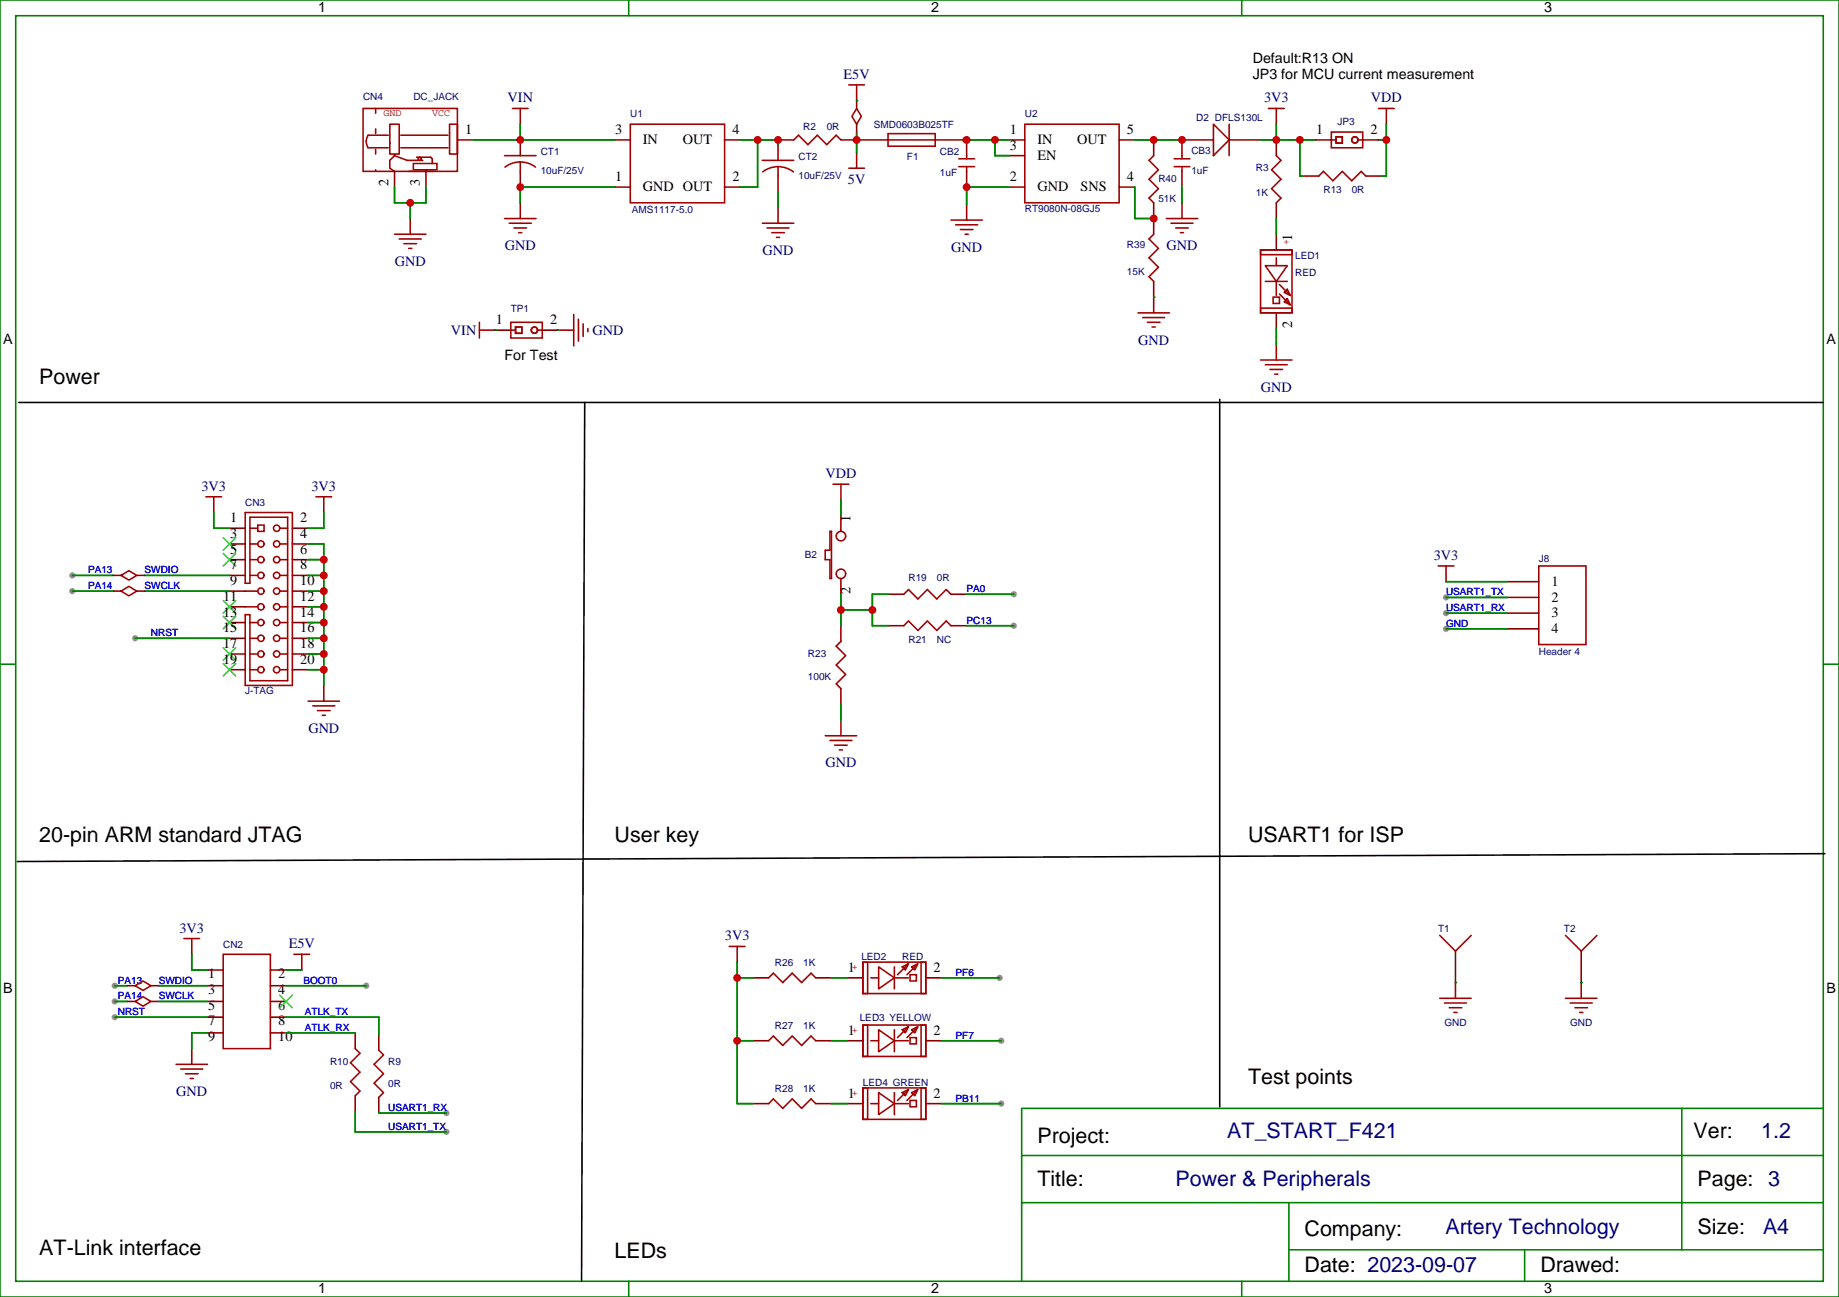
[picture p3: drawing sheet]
<svg xmlns="http://www.w3.org/2000/svg" width="413mm" height="291mm" viewBox="0 0 413 291" stroke-linecap="round" stroke-linejoin="round" font-family="sans-serif">
<g fill="#999">
<circle cx="16.2" cy="129.1" r=".71"/>
<circle cx="30.3" cy="143.2" r=".71"/>
<circle cx="16.2" cy="132.6" r=".71"/>
<circle cx="25.8" cy="228.2" r=".71"/>
<circle cx="25.8" cy="224.7" r=".71"/>
<circle cx="25.8" cy="221.2" r=".71"/>
<circle cx="82.2" cy="221.2" r=".71"/>
<circle cx="324.6" cy="134.1" r=".71"/>
<circle cx="324.6" cy="137.6" r=".71"/>
<circle cx="324.6" cy="141.1" r=".71"/>
<circle cx="227.5" cy="140.4" r=".71"/>
<circle cx="227.5" cy="133.3" r=".71"/>
<circle cx="224.4" cy="219.4" r=".71"/>
<circle cx="224.7" cy="247.6" r=".71"/>
<circle cx="224.7" cy="233.5" r=".71"/>
<circle cx="100.2" cy="249.8" r=".71"/>
<circle cx="100.2" cy="254" r=".71"/>
<circle cx="216.6" cy="31.4" r=".71"/>
</g>
<g fill="none" stroke="#a10000" stroke-width=".35">
<path d="M190.5 19.1h3.5M192.3 19.1v3.5M81.5 24.3h21.2v14.2h-21.2zM82.5 33.2h4.6M82.5 30.3h4.6M82.6 30.4a2.46 2.46 0 0 0 0 2.7M87.5 27.9h2.1v6.7h-2.1zM88.5 34.9l-1 1.1v1.7l1 .8M88.5 34.9l2.9 1.1h3.5M88.5 34.6v.3M90 33.2h10.5M90 30.3h10.5"/>
<path d="M91.7 38.5h5.7M92.8 36.7h5.3v1.4h-5.3zM93.5 35.3h3.2l.3 .3v1.1M95.6 38.1v.4M100.9 27.9h1.8v6.7h-1.8zM113.2 34.9h7.1M115 24.3h3.5M116.8 36.3l1.8 .3 1.6 .9M116.8 36.3l-1.8 .3-1.7 .9M116.8 24.3v3.6M116.8 36.3v2.2M141.5 27.9h21.1v17.6h-21.1z"/>
<path d="M171.1 36h7.1M174.6 37.4l1.8 .3 1.7 .9M174.6 37.4l-1.8 .3-1.6 .9M174.6 37.4v2.1M178.2 31.4l1-1.1 2.1 2.2 2.1-2.2 2.2 2.2 2.1-2.2 1 1.1M190.5 37.7h3.5M192.3 34.2v3.5M199.3 30h10.6v2.8h-10.6zM199.3 31.4h10.6M215.2 37.4h3.5M215.2 35.6h3.5M217 34.9v.7"/>
<path d="M217 37.4v1.1M230 27.9h21.2v17.6h-21.2zM258.9 34.9l-1 1.1 2.1 2.1-2.1 2.1 2.1 2.1-2.1 2.1 1 1.1M263.5 37.4h3.6M263.5 35.6h3.6M265.3 34.9v.7M265.3 37.4v1.1M272.3 27.9l3.6 3.5-3.6 3.5zM275.9 27.9v7M284.7 24.3h3.5M286.5 34.9l1 1.1-2.1 2.1 2.1 2.1-2.1 2.1 2.1 2.1-1 1.1M286.5 24.3v3.6"/>
<path d="M296 39.5l1-1 2.2 2.1 2.1-2.1 2.1 2.1 2.1-2.1 1.1 1M309.4 24.3h3.5M311.1 24.3v3.6M88.5 52.6h7.1M89.6 53.6h4.9M90.7 54.7h2.8M91.7 55.7h.7M92.1 49v3.6M113.2 49h7.1M114.3 50.1h4.9M115.4 51.2h2.8M116.4 52.2h.7"/>
<path d="M116.8 45.5v3.5M171.1 50.1h7.1M172.2 51.2h4.9M173.2 52.2h2.8M174.3 53.3h.7M174.6 46.6v3.5M213.4 49.4h7.1M214.5 50.4h4.9M215.5 51.5h2.9M216.6 52.6h.7M217 45.9v3.5M258.9 52.6l-1 1 2.1 2.1-2.1 2.2 2.1 2.1-2.1 2.1 1 1"/>
<path d="M261.8 49h7M262.8 50.1h5M263.9 51.2h2.8M264.9 52.2h.7M265.3 45.5v3.5M282.9 56.1h7.1v14.1h-7.1zM282.9 56.1h7.1v1h-7.1zM284 59.6h4.9l-2.4 3.5zM286.5 57.9v1.7M107.6 74.1h3.5M107.6 72.3v3.5M114.7 72.3h7v3.5h-7z"/>
<path d="M114.7 74.1h1M115.7 73.4h1.4v1.4h-1.4zM120.6 74.1h1.1M125.2 74.1h3.6M128.8 70.6v7M129.8 71.6v5M130.9 72.7v2.8M131.9 73.7v.7M255.4 70.2h7.1M256.5 71.3h4.9M257.5 72.3h2.8M258.6 73.4h.7"/>
<path d="M258.9 66.7v3.5M282.9 69.1h7.1v1.1h-7.1zM284 63.1h4.9M285.8 66.7h1.4v1.4h-1.4zM286.5 63.1v3.2M286.5 77.3v3.5M287.2 63.9l2.1 2.1M287.2 66l2.1 2.1M288.9 67l.7 1.4-1.4-.7zM288.9 64.9l.7 1.4-1.4-.7zM282.9 80.8h7.1M284 81.8h4.9"/>
<path d="M285 82.9h2.9M286.1 84h.7M46.2 111.5h3.5M48 111.5v3.5M55 115h10.6v38.8h-10.6v-15.9h1.1v14.9h8.5v-36.7h-8.5v14.8h-1.1zM56.1 118.5h1.8M57.9 117.8h1.4v1.4h-1.4zM62.8 118.5h1.8M70.9 111.5h3.5M72.7 111.5v3.5M186.3 119.2h.3v10.6h-.3v-4.2h-1.1v-2.1h1.1zM187 108.7h3.5"/>
<path d="M188.7 108.7v3.5M55 132.6h2.9M55 136.2h2.9M56.1 122.1h1.8M56.1 125.6h1.8M56.1 129.1h1.8M56.1 139.7h1.8M62.8 132.6h1.8M62.8 136.2h1.8M62.8 122.1h1.8M62.8 125.6h1.8M62.8 129.1h1.8"/>
<path d="M62.8 139.7h1.8M202.8 133.3l1.1-1 2.1 2.1 2.1-2.1 2.2 2.1 2.1-2.1 1 1M322.8 127h3.5M324.6 127v3.5M345.4 127h10.6v17.6h-10.6zM56.1 143.2h1.8M56.1 146.8h1.8M56.1 150.3h1.8M62.8 143.2h1.8M62.8 146.8h1.8M62.8 150.3h1.8M69.1 157.3h7.1"/>
<path d="M70.2 158.4h4.9M71.3 159.5h2.8M72.7 153.8v3.5M188.7 143.9l-1 1.1 2.1 2.1-2.1 2.1 2.1 2.1-2.1 2.2 1 1M202.8 140.4l1.1-1.1 2.1 2.2 2.1-2.2 2.2 2.2 2.1-2.2 1 1.1M72.3 160.5h.7M185.2 165.1h7.1M186.3 166.2h4.9M187.3 167.2h2.8M188.4 168.3h.7M188.7 161.6v3.5M41.3 210.6h3.5"/>
<path d="M43 210.6v3.5M50.1 214.1h10.6v21.2h-10.6zM66 214.1h3.5M67.7 214.1v3.6M163.7 212.4h3.5M165.5 212.4v3.5M172.5 219.4l1.1-1 2.1 2.1 2.1-2.1 2.1 2.1 2.1-2.1 1.1 1M193.7 215.9h14.1v7.1h-14.1zM193.7 215.9h1v7.1h-1zM195.4 219.4h1.8M197.2 217l3.5 2.4-3.5 2.5zM200.7 217v4.9"/>
<path d="M200.7 219.4h3.2M202.5 217l1.4-.7-.7 1.4zM203.6 216.6l-2.2 2.1M204.3 218.7h1.4v1.4h-1.4zM204.6 217l1.4-.7-.7 1.4zM205.7 216.6l-2.1 2.1M206.7 215.9h1.1v7.1h-1.1zM323.1 209.9l3.6 3.5 3.5-3.5M351.4 209.9l3.5 3.5 3.5-3.5M39.5 238.8h7.1M40.6 239.9h4.9M43 235.3v3.5"/>
<path d="M79.7 235.3l1.1 1.1-2.1 2.1 2.1 2.1-2.1 2.1 2.1 2.1-1.1 1.1M85 235.7l1.1 1-2.1 2.1 2.1 2.1-2.1 2.2 2.1 2.1-1.1 1M172.5 233.5l1.1-1 2.1 2.1 2.1-2.1 2.1 2.1 2.1-2.1 1.1 1M193.7 230h14.1v7.1h-14.1zM193.7 230h1v7.1h-1zM195.4 233.5h1.8M197.2 231.1l3.5 2.4-3.5 2.5zM200.7 231.1v4.9M200.7 233.5h3.2M202.5 231.1l1.4-.7-.7 1.4zM203.6 230.7l-2.2 2.1M204.3 232.8h1.4v1.4h-1.4z"/>
<path d="M204.6 231.1l1.4-.7-.7 1.4zM205.7 230.7l-2.1 2.1M206.7 230h1.1v7.1h-1.1zM323.1 224h7.1M324.2 225.1h4.9M325.3 226.1h2.8M326.3 227.2h.7M326.7 220.5v3.5M351.4 224h7M352.4 225.1h5M353.5 226.1h2.8M354.5 227.2h.7"/>
<path d="M354.9 220.5v3.5M41.6 240.9h2.8M42.7 242h.7M172.5 247.6l1.1-1 2.1 2.1 2.1-2.1 2.1 2.1 2.1-2.1 1.1 1M193.7 244.1h14.1v7.1h-14.1zM193.7 244.1h1v7.1h-1zM195.4 247.6h1.8M197.2 245.2l3.5 2.4-3.5 2.5zM200.7 245.2v4.9M200.7 247.6h3.2M202.5 245.2l1.4-.7-.7 1.4zM203.6 244.8l-2.2 2.1"/>
<path d="M204.3 246.9h1.4v1.5h-1.4zM204.6 245.2l1.4-.7-.7 1.4zM205.7 244.8l-2.1 2.1M206.7 244.1h1.1v7.1h-1.1z"/>
<circle cx="94.2" cy="35.6" r=".35"/>
<circle cx="119.9" cy="74.1" r=".71"/>
<circle cx="62.1" cy="118.5" r=".71"/>
<circle cx="58.6" cy="132.6" r=".71"/>
<circle cx="58.6" cy="122.1" r=".71"/>
<circle cx="58.6" cy="136.2" r=".71"/>
<circle cx="58.6" cy="129.1" r=".71"/>
<circle cx="58.6" cy="139.7" r=".71"/>
<circle cx="58.6" cy="125.6" r=".71"/>
<circle cx="62.1" cy="129.1" r=".71"/>
<circle cx="62.1" cy="122.1" r=".71"/>
<circle cx="62.1" cy="132.6" r=".71"/>
<circle cx="62.1" cy="139.7" r=".71"/>
<circle cx="62.1" cy="136.2" r=".71"/>
<circle cx="62.1" cy="125.6" r=".71"/>
<circle cx="188.7" cy="120.3" r="1.06"/>
<circle cx="188.7" cy="128.8" r="1.06"/>
<circle cx="58.6" cy="143.2" r=".71"/>
<circle cx="58.6" cy="146.8" r=".71"/>
<circle cx="58.6" cy="150.3" r=".71"/>
<circle cx="62.1" cy="143.2" r=".71"/>
<circle cx="62.1" cy="146.8" r=".71"/>
<circle cx="62.1" cy="150.3" r=".71"/>
</g>
<g fill="none" stroke="#870000" stroke-width=".35">
<path d="M88.5 38.5v3.5M95.6 38.5v3.5M102.7 31.4h3.5M116.8 31.4v3.5M116.8 38.5v3.5M116.8 27.9h.1M137.9 31.4h3.6M162.6 31.4h3.6M174.6 31.4h3.6M174.6 32.5v3.5M174.6 39.5v3.5M188.7 31.4h10.6"/>
<path d="M192.3 34.2h.1M192.3 22.6h.1M209.9 31.4h7.1v3.5M217 38.5v3.5M226.5 31.4h3.5M226.5 34.9h3.5M251.2 31.4h3.5M258.9 31.4v3.5M265.3 38.5v3.5M272.3 31.4h-7v3.5M275.9 31.4h7M286.5 31.4v3.5"/>
<path d="M286.5 27.9h.1M292.5 39.5h3.5M306.6 39.5h3.5M311.1 27.9h.1M92.1 49h.1M116.8 45.5h.1M137.9 42h3.6M162.6 42h3.6M174.6 46.6h.1M217 45.9h.1M226.5 42h3.5M251.2 42h3.5"/>
<path d="M258.9 45.5v7.1M265.3 45.5h.1M286.5 45.5v3.5M286.5 52.6v3.5M111.1 74.1h3.6M111.1 74.1h.1M121.7 74.1h3.5M125.2 74.1h.1M258.9 66.7h.1M258.9 63.1v3.6M286.5 77.3h.1M286.5 70.2v3.5"/>
<path d="M48 115h.1M51.5 118.5h3.5M65.6 118.5h3.5M72.7 115h.1M188.7 115.7v3.5M188.7 112.2h.1M51.5 122.1h3.5M51.5 125.6h3.5M51.5 129.1h3.5M51.5 132.6h3.5M51.5 136.2h3.5M51.5 139.7h3.5"/>
<path d="M65.6 122.1h3.5M65.6 125.6h3.5M65.6 129.1h3.5M65.6 132.6h3.5M65.6 136.2h3.5M65.6 139.7h3.5M188.7 129.8v3.5M199.3 133.3h3.5M213.4 133.3h3.6M324.6 130.5h.1M338.3 130.5h7.1M338.3 134.1h7.1"/>
<path d="M338.3 137.6h7.1M51.5 143.2h3.5M51.5 146.8h3.5M51.5 150.3h3.5M65.6 143.2h3.5M65.6 146.8h3.5M65.6 150.3h3.5M72.7 153.8h.1M188.7 140.4v3.5M188.7 154.5v3.5M199.3 140.4h3.5M213.4 140.4h3.6"/>
<path d="M338.3 141.1h7.1M188.7 161.6h.1M43 214.1h.1M46.6 217.7h3.5M60.7 217.7h3.5M67.7 217.7h.1M165.5 215.9h.1M169 219.4h3.5M183.1 219.4h3.5M190.1 219.4h3.6M207.8 219.4h3.5M326.7 213.4v7.1"/>
<path d="M354.9 213.4v7.1M43 235.3h.1M46.6 221.2h3.5M46.6 224.7h3.5M46.6 228.2h3.5M46.6 231.8h3.5M60.7 221.2h3.5M60.7 224.7h3.5M60.7 228.2h3.5M60.7 231.8h3.5M79.7 231.8v3.5M85 232.1v3.6"/>
<path d="M169 233.5h3.5M183.1 233.5h3.5M190.1 233.5h3.6M207.8 233.5h3.5M326.7 220.5h.1M354.9 220.5h.1M79.7 245.9v3.5M85 246.2v3.6M169 247.6h3.5M183.1 247.6h3.5M190.1 247.6h3.6M207.8 247.6h3.5"/>
</g>
<path d="M84.3 24.3v14.2" fill="none" stroke="#a10000" stroke-width=".35" stroke-dasharray="1.1 3.5"/>
<g fill="none" stroke="#3c3" stroke-width=".35">
<path d="M50.1 120.6l2.8 2.9M50.1 124.2l2.8 2.8M50.1 134.8l2.8 2.8M50.1 138.3l2.8 2.8M52.9 120.6l-2.8 2.9M52.9 124.2l-2.8 2.8M52.9 134.8l-2.8 2.8M52.9 138.3l-2.8 2.8M50.1 145.3l2.8 2.9M50.1 148.9l2.8 2.8M52.9 145.3l-2.8 2.9M52.9 148.9l-2.8 2.8"/>
<path d="M62.8 223.3l2.8 2.8M65.6 223.3l-2.8 2.8"/>
</g>
<g fill="none" stroke="#008700" stroke-width=".35">
<path d="M106.2 31.4h31.7M116.8 27.9v3.5M166.2 31.4h8.4v1.1M170 31.4v10.6h-3.8M216.6 31.4h9.9M223.3 31.4v3.5h3.2M254.7 31.4h10.6M282.9 31.4h12.4M286.5 27.9v3.5M291.7 31.4v8.1h.8M309.4 31.4h1.7M311.1 27.9v11.6h-1"/>
<path d="M88.5 42v3.5h7.1v-3.5M92.1 45.5v3.5M137.9 42h-21.1v3.5M174.6 43v3.6M226.5 42h-9.5v3.9M254.7 42v7h4.2M265.3 42v3.5M286.5 49v3.6M286.5 73.7v3.6M48 115v3.5h3.5M72.7 115v3.5h-3.6M188.7 112.2v3.5"/>
<path d="M16.2 129.1h9.2M16.2 132.6h9.2M32.5 129.1h19M32.5 132.6h19M69.1 129.1h3.6M69.1 125.6h3.6M69.1 136.2h3.6M69.1 139.7h3.6M69.1 122.1h3.6v31.7M69.1 132.6h3.6M188.7 133.3v7.1M188.7 136.9h7.1"/>
<path d="M199.3 133.3h-3.5v7.1h3.5M217 133.3h10.5M324.6 130.5h13.7M324.6 134.1h13.7M324.6 137.6h13.7M30.3 143.2h21.2M69.1 150.3h3.6M69.1 143.2h3.6M69.1 146.8h3.6M188.7 158v3.6M217 140.4h10.5M324.6 141.1h13.7"/>
<path d="M43 214.1v3.6h3.6M64.2 217.7h3.5M165.5 215.9v31.7h3.5M165.5 219.4h3.5M186.6 219.4h3.5M211.3 219.4h13.1M25.8 228.2h20.8M25.8 224.7h2.8M25.8 221.2h2.8M35.6 221.2h11M46.6 231.8h-3.6v3.5M64.2 228.2h20.8v3.9"/>
<path d="M64.2 221.2h18M64.2 231.8h15.5M165.5 233.5h3.5M186.6 233.5h3.5M211.3 233.5h13.4M79.7 249.4v4.6h20.5M85 249.8h15.2M186.6 247.6h3.5M211.3 247.6h13.4"/>
</g>
<g fill="#008700">
<circle cx="111.1" cy="74.1" r=".18"/>
<circle cx="125.2" cy="74.1" r=".18"/>
<circle cx="258.9" cy="66.7" r=".18"/>
<circle cx="326.7" cy="220.5" r=".18"/>
<circle cx="354.9" cy="220.5" r=".18"/>
</g>
<g fill="none" stroke="#a10000" stroke-width=".35">
<path d="M192.3 24.3l1 1.8-1 1.8-1.1-1.8zM298.8 29.6h7.1v3.6h-7.1zM298.8 31.4h1.1M299.9 30.7h1.4v1.4h-1.4zM304.8 31.4h1.1M27.2 129.1l1.7-1 1.8 1-1.8 1.1zM27.2 132.6l1.7-1 1.8 1-1.8 1.1zM30.3 221.2l1.8-1.1 1.8 1.1-1.8 1zM30.3 224.7l1.8-1 1.8 1-1.8 1.1z"/>
<circle cx="304.1" cy="31.4" r=".71"/>
</g>
<path d="M192.3 22.6v1.7M192.3 27.9v1.7M295.3 31.4h3.5M305.9 31.4h3.5M25.4 129.1h1.8M25.4 132.6h1.8M30.7 129.1h1.8M30.7 132.6h1.8M28.6 221.2h1.7M28.6 224.7h1.7M33.9 221.2h1.7M33.9 224.7h1.7" fill="none" stroke="#870000" stroke-width=".35"/>
<path d="M192.3 29.6v4.6M35.6 224.7h11" fill="none" stroke="#008700" stroke-width=".35"/>
<g fill="none" stroke="#008000" stroke-width=".35">
<path d="M0 0h412.7v291h-412.7zM3.5 3.5h405.7v284h-405.7zM141.1 0v3.5M278.7 0v3.5M0 149h3.5M409.2 149h3.5M377.5 248.7v31.8M409.2 259.3h-179.9v10.6M409.2 248.7h-179.9v10.6M289.3 269.9v17.6M409.2 269.9h-179.9v17.6M141.1 287.5v3.5"/>
<path d="M278.7 287.5v3.5M289.3 280.5h119.9M342.2 280.5v7"/>
</g>
<circle cx="192.3" cy="22.6" r=".18" fill="#008700"/>
<path d="M4.2 90.3h405M131.2 90.3l-.7 197.2M273.8 89.6v158.8M409.6 191.6l-405.7 1.7" fill="none" stroke="#000" stroke-width=".35"/>
<g fill="#c00">
<circle cx="286.5" cy="31.4" r=".88"/>
<circle cx="291.7" cy="31.4" r=".88"/>
<circle cx="258.9" cy="31.4" r=".88"/>
<circle cx="265.3" cy="31.4" r=".88"/>
<circle cx="116.8" cy="31.4" r=".88"/>
<circle cx="116.8" cy="42" r=".88"/>
<circle cx="92.1" cy="45.5" r=".88"/>
<circle cx="311.2" cy="31.4" r=".88"/>
<circle cx="72.7" cy="125.6" r=".88"/>
<circle cx="72.7" cy="150.3" r=".88"/>
<circle cx="72.7" cy="136.2" r=".88"/>
<circle cx="72.7" cy="143.2" r=".88"/>
<circle cx="72.7" cy="139.7" r=".88"/>
<circle cx="72.7" cy="146.8" r=".88"/>
<circle cx="72.7" cy="132.6" r=".88"/>
<circle cx="72.7" cy="129.1" r=".88"/>
<circle cx="188.7" cy="136.9" r=".88"/>
<circle cx="195.8" cy="136.9" r=".88"/>
<circle cx="165.5" cy="233.5" r=".88"/>
<circle cx="165.5" cy="219.4" r=".88"/>
<circle cx="258.9" cy="49" r=".88"/>
<circle cx="170" cy="31.4" r=".88"/>
<circle cx="174.6" cy="31.4" r=".88"/>
<circle cx="217" cy="42" r=".88"/>
<circle cx="217" cy="31.4" r=".88"/>
<circle cx="223.3" cy="31.4" r=".88"/>
<circle cx="192.3" cy="31.4" r=".88"/>
</g>
<g font-size="4.8">
<text x="8.8" y="86.2">Power</text>
<text x="8.8" y="188.8">20-pin ARM standard JTAG</text>
<text x="137.9" y="188.8">User key</text>
<text x="280.1" y="188.8">USART1 for ISP</text>
<text x="280.1" y="243.2">Test points</text>
<text x="232.8" y="256.6">Project:</text>
<text x="380.1" y="255.4">Ver:</text>
<text x="232.8" y="266">Title:</text>
<text x="381" y="266">Page: 3</text>
<text x="8.8" y="281.6">AT-Link interface</text>
<text x="292.8" y="277.4">Company:</text>
<text x="381" y="277">Size:</text>
<text x="137.9" y="282.3">LEDs</text>
<text x="292.8" y="285.4">Date: 2023-09-07</text>
<text x="345.7" y="285.4">Drawed:</text>
</g>
<g font-size="4.8" fill="#000080">
<text x="275.5" y="255.4">AT_START_F421</text>
<text x="395.3" y="255.4">1.2</text>
<text x="263.8" y="266">Power &amp; Peripherals</text>
<text x="324.4" y="277">Artery Technology</text>
<text x="395.7" y="277">A4</text>
</g>
<g font-size="3.2">
<text x="71.4" y="2.7">1</text>
<text x="209" y="2.7">2</text>
<text x="346.6" y="2.7">3</text>
<text x="281.2" y="17.7">JP3 for MCU current measurement</text>
<text x="281.2" y="14.2">Default:R13 ON</text>
<text x="104.4" y="30">1</text>
<text x="138.1" y="30">3</text>
<text x="144.3" y="32.4">IN</text>
<text x="153.2" y="32.4">OUT</text>
<text x="164.4" y="30">4</text>
<text x="226.6" y="30">1</text>
<text x="226.6" y="33.6">3</text>
<text x="232.8" y="32.4">IN</text>
<text x="232.8" y="35.9">EN</text>
<text x="241.8" y="32.4">OUT</text>
<text x="252.9" y="30">5</text>
<text x="295.4" y="30">1</text>
<text x="307.6" y="30">2</text>
<text x="87.2" y="41.8" transform="rotate(-90 87.2 41.8)">2</text>
<text x="94.3" y="41.8" transform="rotate(-90 94.3 41.8)">3</text>
<text x="138.1" y="40.6">1</text>
<text x="164.4" y="40.6">2</text>
<text x="226.6" y="40.6">2</text>
<text x="252.9" y="40.6">4</text>
<text x="144.3" y="42.9">GND OUT</text>
<text x="232.8" y="42.9">GND</text>
<text x="242.5" y="42.9">SNS</text>
<text x="290" y="54" transform="rotate(-90 290 54)">1</text>
<text x=".7" y="77.3">A</text>
<text x="111.3" y="72.7">1</text>
<text x="123.5" y="72.7">2</text>
<text x="290" y="73.6" transform="rotate(-90 290 73.6)">2</text>
<text x="409.9" y="77.3">A</text>
<text x="113.2" y="80.8">For Test</text>
<text x="51.7" y="117.2">1</text>
<text x="67.4" y="117.2">2</text>
<text x="190.9" y="117.2" transform="rotate(-90 190.9 117.2)">1</text>
<text x="51.7" y="120.7">3</text>
<text x="51.7" y="124.2">5</text>
<text x="67.4" y="120.7">4</text>
<text x="67.4" y="124.2">6</text>
<text x="51.7" y="127.8">7</text>
<text x="51.7" y="131.3">9</text>
<text x="67.4" y="127.8">8</text>
<text x="67.4" y="131.3">10</text>
<text x="348.2" y="131.5">1</text>
<text x="50.1" y="134.8">11</text>
<text x="67.4" y="134.8">12</text>
<text x="190.9" y="133.2" transform="rotate(-90 190.9 133.2)">2</text>
<text x="348.2" y="135">2</text>
<text x="50.1" y="138.4">13</text>
<text x="50.1" y="141.9">15</text>
<text x="67.4" y="138.4">14</text>
<text x="67.4" y="141.9">16</text>
<text x="348.2" y="138.5">3</text>
<text x="348.2" y="142.1">4</text>
<text x="50.1" y="145.4">17</text>
<text x="50.1" y="148.9">19</text>
<text x="67.4" y="145.4">18</text>
<text x="67.4" y="148.9">20</text>
<text x="46.7" y="219.5">1</text>
<text x="62.4" y="219.5">2</text>
<text x="190.3" y="218.1">1</text>
<text x="209.5" y="218.1">2</text>
<text x=".7" y="222.8">B</text>
<text x="46.7" y="223.1">3</text>
<text x="46.7" y="226.6">5</text>
<text x="62.4" y="223.1">4</text>
<text x="62.4" y="226.6">6</text>
<text x="409.9" y="222.8">B</text>
<text x="46.7" y="230.1">7</text>
<text x="46.7" y="233.6">9</text>
<text x="62.4" y="230.1">8</text>
<text x="62.4" y="233.6">10</text>
<text x="190.3" y="232.2">1</text>
<text x="209.5" y="232.2">2</text>
<text x="190.3" y="246.3">1</text>
<text x="209.5" y="246.3">2</text>
<text x="71.4" y="290.2">1</text>
<text x="209" y="290.2">2</text>
<text x="346.6" y="290.2">3</text>
</g>
<g font-size="3.2" fill="#000080">
<text x="189.3" y="17.7">E5V</text>
<text x="113.9" y="23">VIN</text>
<text x="283.7" y="23">3V3</text>
<text x="307.7" y="23">VDD</text>
<text x="190.3" y="41.3">5V</text>
<text x="88.6" y="59.7">GND</text>
<text x="113.3" y="56.2">GND</text>
<text x="171.2" y="57.2">GND</text>
<text x="213.5" y="56.5">GND</text>
<text x="261.8" y="56.2">GND</text>
<text x="101.2" y="75.2">VIN</text>
<text x="133" y="75.2">GND</text>
<text x="255.5" y="77.3">GND</text>
<text x="283" y="87.9">GND</text>
<text x="185.3" y="107.3">VDD</text>
<text x="45.2" y="110.1">3V3</text>
<text x="69.9" y="110.1">3V3</text>
<text x="321.8" y="125.7">3V3</text>
<text x="69.2" y="164.5">GND</text>
<text x="185.3" y="172.2">GND</text>
<text x="40.3" y="209.3">3V3</text>
<text x="64.8" y="212.8">E5V</text>
<text x="162.7" y="211">3V3</text>
<text x="39.6" y="245.9">GND</text>
</g>
<g font-size="2.2" fill="#000080">
<text x="81.5" y="22.5">CN4</text>
<text x="92.8" y="22.5">DC_JACK</text>
<text x="141.5" y="26.4">U1</text>
<text x="180.3" y="29.2">R2</text>
<text x="185.6" y="29.2">0R</text>
<text x="196.1" y="28.8">SMD0603B025TF</text>
<text x="230" y="26.4">U2</text>
<text x="268.5" y="27.1">D2 DFLS130L</text>
<text x="300.2" y="28.1">JP3</text>
<text x="121.4" y="34.8">CT1</text>
<text x="179.2" y="35.9">CT2</text>
<text x="203.6" y="35.9">F1</text>
<text x="211" y="34.8">CB2</text>
<text x="267.4" y="34.5">CB3</text>
<text x="121.4" y="39.1">10uF/25V</text>
<text x="179.2" y="40.1">10uF/25V</text>
<text x="211" y="39.4">1uF</text>
<text x="260" y="40.8">R40</text>
<text x="267.4" y="39.1">1uF</text>
<text x="281.9" y="38.4">R3</text>
<text x="141.8" y="47.9">AMS1117-5.0</text>
<text x="230" y="47.5">RT9080N-08GJ5</text>
<text x="260" y="45.4">51K</text>
<text x="281.9" y="44">1K</text>
<text x="297" y="43.3">R13</text>
<text x="303.4" y="43.3">0R</text>
<text x="252.9" y="55.6">R39</text>
<text x="290.7" y="58.1">LED1</text>
<text x="252.9" y="61.6">15K</text>
<text x="290.7" y="62">RED</text>
<text x="114.7" y="70.1">TP1</text>
<text x="55" y="113.5">CN3</text>
<text x="180.6" y="125.1">B2</text>
<text x="203.9" y="130.4">R19</text>
<text x="210.3" y="130.4">0R</text>
<text x="345.4" y="126.2">J8</text>
<text x="181.3" y="147.4">R23</text>
<text x="203.9" y="144.2">R21</text>
<text x="210.3" y="144.2">NC</text>
<text x="345.4" y="147">Header 4</text>
<text x="55" y="155.8">J-TAG</text>
<text x="181.3" y="152.7">100K</text>
<text x="322.8" y="209.1">T1</text>
<text x="351" y="209.1">T2</text>
<text x="50.1" y="212.6">CN2</text>
<text x="193.3" y="215.5">LED2</text>
<text x="202.5" y="215.5">RED</text>
<text x="173.9" y="216.9">R26</text>
<text x="180.3" y="216.9">1K</text>
<text x="173.9" y="231">R27</text>
<text x="180.3" y="231">1K</text>
<text x="193" y="229.2">LED3 YELLOW</text>
<text x="324.2" y="230.3">GND</text>
<text x="352.4" y="230.3">GND</text>
<text x="74.1" y="239.1">R10</text>
<text x="87.1" y="239.1">R9</text>
<text x="74.1" y="244.4">0R</text>
<text x="87.1" y="244">0R</text>
<text x="173.9" y="245.1">R28</text>
<text x="180.3" y="245.1">1K</text>
<text x="193.7" y="243.7">LED4 GREEN</text>
</g>
<g font-size="2.2" fill="#a00000">
<text x="86.1" y="26.1">GND</text>
<text x="97" y="26.1">VCC</text>
<text x="289.3" y="55" transform="rotate(-90 289.3 55)">+</text>
<text x="191.2" y="217.7">+</text>
<text x="191.2" y="231.8">+</text>
<text x="191.2" y="245.9">+</text>
</g>
<g font-size="2.2" fill="#00f">
<text x="19.8" y="128.7">PA13</text>
<text x="32.5" y="128.7">SWDIO</text>
<text x="19.8" y="132.2">PA14</text>
<text x="32.5" y="132.2">SWCLK</text>
<text x="217" y="132.9">PA0</text>
<text x="324.6" y="133.6">USART1_TX</text>
<text x="324.6" y="137.1">USART1_RX</text>
<text x="33.9" y="142.8">NRST</text>
<text x="217" y="140">PC13</text>
<text x="324.6" y="140.7">GND</text>
<text x="26.5" y="220.7">PA13</text>
<text x="35.6" y="220.7">SWDIO</text>
<text x="68.1" y="220.7">BOOT0</text>
<text x="214.5" y="219">PF6</text>
<text x="26.5" y="227.8">NRST</text>
<text x="26.5" y="224.3">PA14</text>
<text x="35.6" y="224.3">SWCLK</text>
<text x="68.4" y="227.8">ATLK_TX</text>
<text x="68.4" y="231.3">ATLK_RX</text>
<text x="214.5" y="233.1">PF7</text>
<text x="87.1" y="249.3">USART1_RX</text>
<text x="214.5" y="247.2">PB11</text>
<text x="87.1" y="253.6">USART1_TX</text>
</g>
</svg>
